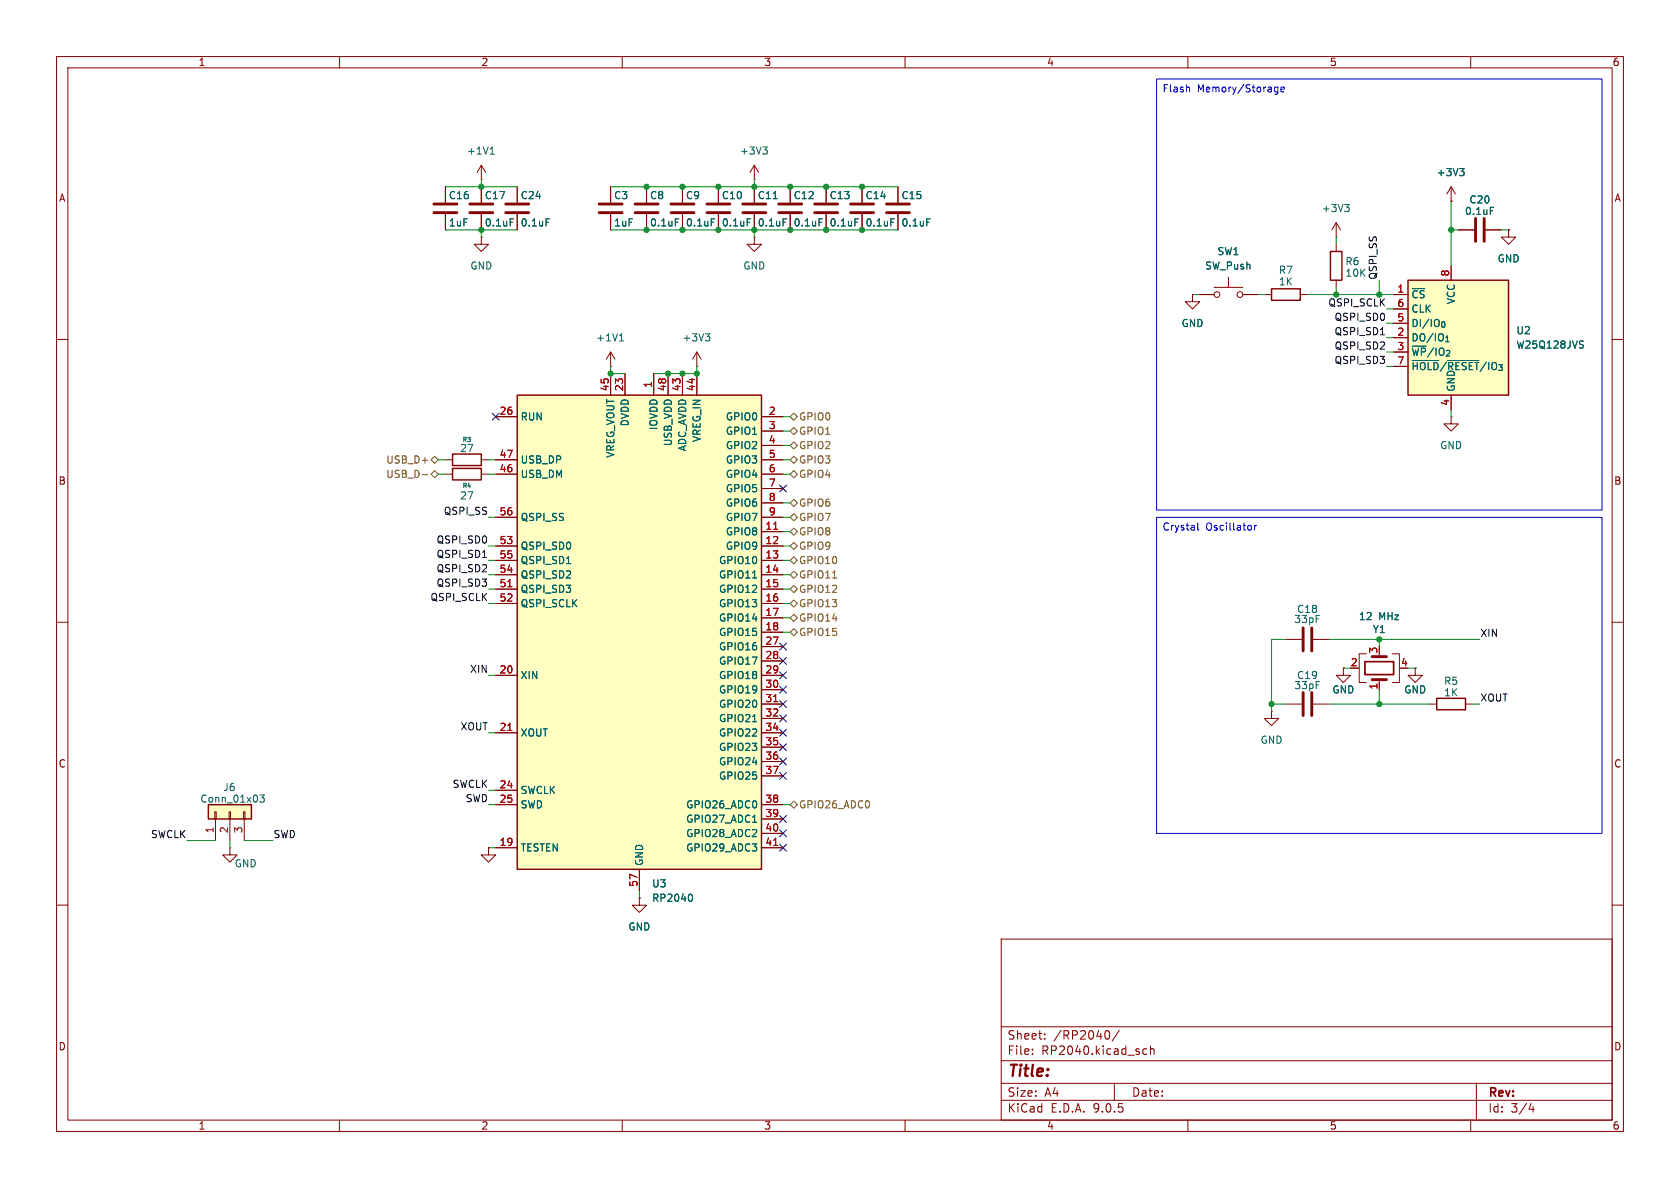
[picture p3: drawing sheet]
<svg xmlns="http://www.w3.org/2000/svg" width="297mm" height="210mm" viewBox="0 0 297 210" stroke-linecap="round" stroke-linejoin="round" font-family="sans-serif">
<g fill="none" stroke="#840000" stroke-width=".18">
<path d="M10 10h277v190h-277zM12 12h273v186h-273zM60 10v2M110 10v2M160 10v2M210 10v2M260 10v2M120.6 33v2.8M120.6 37.8v2.8M266.7 40.6v1.3h1.3l-1.3 1.3-1.3-1.3h1.3M266.7 40.6h.1M10 60h2"/>
<path d="M123.2 64.8h.1M123.2 62.2l-.8 1.3M123.2 62.2l.8 1.3M123.2 62.2v2.6M285 60h2M78.7 81.3h1.3M78.7 83.8h1.3M85.1 81.3h1.3M85.1 83.8h1.3M10 110h2M285 110h2M10 160h2"/>
<path d="M177 166h108v32h-108zM285 160h2M60 198v2M110 198v2M160 198v2M177 194.5h108M177 191.5h108M177 187.5h108M177 181.5h108M182.5 186.3v.1M182.5 185.5v.1M184.7 183.6v.1"/>
<path d="M184.7 182.8v.1M195.7 182.2a.81 .81 0 0 1 .6 .6 .81 .81 0 0 1-.3 .8l-.3 .1M197 191.5v3M197.9 182.1l-1.3 2M202 186.1l.3 .3 .4-.1M202.7 185.5l-.4-.1-.3 .3M203.4 185.5l.2-.1 .4 .1v.9M203.4 184.9v1.5M210 198v2M260 198v2M261 191.5v6.5M270.7 195l-.4 1.1h.9"/>
<path d="M271 195.6v1"/>
</g>
<path d="M118.6 36.1h4.1M118.6 37.6h4.1" fill="none" stroke="#840000" stroke-width=".51"/>
<path d="M125.7 38.7h.6M124.7 59h.8l-.4 .5M125.2 59.5l.3 .2v.3l-.3 .3" fill="none" stroke="#006464" stroke-width=".18"/>
<path d="M80 80.3h5.1v2h-5.1zM80 82.8h5.1v2h-5.1z" fill="none" stroke="#840000" stroke-width=".25"/>
<path d="M248.9 49.5h17.8v20.4h-17.8z" fill="#ffffc2"/>
<path d="M235.2 44.5h2v5h-2zM248.9 49.5h17.8v20.4h-17.8z" fill="none" stroke="#840000" stroke-width=".25"/>
<g fill="none" stroke="#840000" stroke-width=".18">
<path d="M91.4 33v2.8M91.4 37.8v2.8M107.9 33v2.8M107.9 37.8v2.8M114.3 33v2.8M114.3 37.8v2.8M210.8 52.1v1.2h1.3l-1.3 1.3-1.3-1.3h1.3M210.8 52.1h.1M212.1 52.1h2.5M214.6 50.8h5.1M217.2 49v1.8M219.7 52.1h2.5"/>
<path d="M236.2 43.2v1.3M236.2 49.5v1.3M246.4 52.1h2.5M246.4 54.6h2.5M246.4 57.2h2.5M246.4 59.7h2.5M256.5 47v2.5M246.4 62.2h2.5M246.4 64.8h2.5M256.5 73.7v1.2h1.3l-1.3 1.3-1.2-1.3h1.2M256.5 73.7h.1M256.5 69.9v2.5"/>
<path d="M86.4 149.9v1.2h1.2l-1.2 1.3-1.3-1.3h1.3M86.4 149.9h.1M113 158.8v1.2h1.3l-1.3 1.3-1.2-1.3h1.2M113 158.8h.1"/>
<circle cx="215.1" cy="52.1" r=".51"/>
<circle cx="219.2" cy="52.1" r=".51"/>
</g>
<path d="M96.5 38.7h.6M119.4 38.7h.6M249.7 63.7h4.7M255.9 63.7h5.5M279.5 60.3h.4M279.7 60.9l.2 .3-.2 .3" fill="none" stroke="#006464" stroke-width=".18"/>
<path d="M89.4 36.1h4.1M89.4 37.6h4.1M105.9 36.1h4.1M105.9 37.6h4.1M112.3 36.1h4M112.3 37.6h4" fill="none" stroke="#840000" stroke-width=".51"/>
<path d="M91.4 69.9h43.2v83.8h-43.2z" fill="#ffffc2"/>
<path d="M224.8 51.1h5.1v2h-5.1zM91.4 69.9h43.2v83.8h-43.2zM254 123.4h5.1v2.1h-5.1z" fill="none" stroke="#840000" stroke-width=".25"/>
<g fill="none" stroke="#840000" stroke-width=".18">
<path d="M146 33v2.8M146 37.8v2.8M152.4 33v2.8M152.4 37.8v2.8M158.7 33v2.8M158.7 37.8v2.8M236.2 39.4l-.7 1.2M236.2 39.4l.8 1.2M236.2 39.4v2.5M223.5 52.1h1.3M229.9 52.1h1.2M236.2 41.9h.1"/>
<path d="M257.8 40.6h2.8M262.6 40.6h2.8M87.6 73.7h3.8M107.9 64.8h.1M107.9 62.2v2.6M107.9 66v3.9M107.9 62.2l-.7 1.3M107.9 62.2l.8 1.3M110.5 66v3.9M115.6 66v3.9M118.1 66v3.9M120.6 66v3.9"/>
<path d="M123.2 66v3.9M134.6 73.7h3.8M134.6 76.2h3.8M134.6 78.7h3.8M87.6 81.3h3.8M87.6 83.8h3.8M87.6 91.4h3.8M87.6 96.5h3.8M87.6 99.1h3.8M134.6 81.3h3.8M134.6 83.8h3.8M134.6 91.4h3.8"/>
<path d="M134.6 96.5h3.8M134.6 99.1h3.8M134.6 86.4h3.8M134.6 88.9h3.8M134.6 94h3.8M87.6 101.6h3.8M87.6 104.1h3.8M87.6 106.7h3.8M87.6 119.4h3.8M134.6 101.6h3.8M134.6 104.1h3.8M134.6 106.7h3.8"/>
<path d="M134.6 119.4h3.8M134.6 109.2h3.8M134.6 111.8h3.8M134.6 114.3h3.8M134.6 116.8h3.8M227.3 113h2.8M232.2 113h2.7M237.5 118.1v1.3h1.3l-1.3 1.3-1.3-1.3h1.3M237.5 118.1h.1M240 118.1h.3M241.6 115.6h-1.3v5.1h1.3M246.1 115.6h1.3v5.1h-1.3"/>
<path d="M87.6 129.5h3.8M87.6 139.7h3.8M134.6 129.5h3.8M134.6 121.9h3.8M134.6 124.5h3.8M134.6 127h3.8M134.6 132.1h3.8M134.6 134.6h3.8M134.6 137.2h3.8M224.8 125.7v1.3h1.3l-1.3 1.3-1.3-1.3h1.3M224.8 125.7h.1M227.3 124.5h2.8"/>
<path d="M232.2 124.5h2.7M243.8 120.1v1.8M252.7 124.5h1.3M259.1 124.5h1.2M40.6 149.9v1.2h1.3l-1.3 1.3-1.2-1.3h1.2M40.6 149.9h.1M87.6 142.2h3.8M87.6 149.9h3.8M113 153.7v3.8M134.6 142.2h3.8M134.6 149.9h3.8M134.6 144.8h3.8"/>
<path d="M134.6 147.3h3.8"/>
</g>
<g fill="none" stroke="#006464" stroke-width=".18">
<path d="M151.1 38.7h.6M157.5 38.7h.6M163.8 38.7h.6M237.7 36.1h.8l-.4 .5M238.3 36.6l.2 .3v.3l-.2 .2M263.5 36.6h.6M109.6 59.3l.3-.3v1.3M109.5 60.3h.7M100.2 99.6h.7M133 102.2h.8M133 127.6h.8M122.1 158.1a.79 .79 0 0 1 0 1.2"/>
<path d="M133 145.4h.8"/>
</g>
<path d="M136.8 93.6h.7M89.8 103.7h.7M89.8 129.1h.7M136.8 124h.7M136.8 149.4h.7" fill="none" stroke="#a90000" stroke-width=".18"/>
<g fill="none" stroke="#840000" stroke-width=".51">
<path d="M144 36.1h4.1M144 37.6h4.1M150.4 36.1h4M150.4 37.6h4M156.7 36.1h4.1M156.7 37.6h4.1M260.9 38.6v4.1M262.4 38.6v4.1M230.4 111v4.1M231.9 111v4.1M242.6 116.1h2.5M230.4 122.4v4.1"/>
<path d="M231.9 122.4v4.1M242.6 120.1h2.5"/>
</g>
<path d="M241.3 117h5.1v2.3h-5.1z" fill="none" stroke="#840000" stroke-width=".3"/>
<path d="M36.8 142.2h7.6v2.6h-7.6z" fill="#ffffc2"/>
<path d="M36.8 142.2h7.6v2.6h-7.6z" fill="none" stroke="#840000" stroke-width=".25"/>
<g fill="none" stroke="#840000" stroke-width=".18">
<path d="M78.7 33v2.8M78.7 37.8v2.8M85.1 31.8h.1M85.1 29.2l-.8 1.3M85.1 29.2l.8 1.3M85.1 29.2v2.6M85.1 33v2.8M85.1 37.8v2.8M91.4 33v2.8M91.4 37.8v2.8M107.9 33v2.8M107.9 37.8v2.8"/>
<path d="M114.3 33v2.8M114.3 37.8v2.8M120.6 33v2.8M120.6 37.8v2.8M127 33v2.8M127 37.8v2.8M133.3 31.8h.1M133.3 29.2v2.6M133.3 33v2.8M133.3 37.8v2.8M133.3 29.2l-.7 1.3M133.3 29.2l.8 1.3"/>
<path d="M139.7 33v2.8M139.7 37.8v2.8M146 33v2.8M146 37.8v2.8M152.4 33v2.8M152.4 37.8v2.8M158.7 33v2.8M158.7 37.8v2.8M256.5 35.6h.1M256.5 33l-.7 1.3M256.5 33l.8 1.3M256.5 33v2.6"/>
<path d="M85.1 41.9v1.3h1.3l-1.3 1.3-1.3-1.3h1.3M85.1 41.9h.1M133.3 41.9v1.3h1.3l-1.3 1.3-1.2-1.3h1.2M133.3 41.9h.1M210.8 52.1h.1M212.1 52.1h2.5M219.7 52.1h2.5M246.4 52.1h2.5M246.4 54.6h2.5M246.4 57.2h2.5M246.4 59.7h2.5M256.5 47v2.5"/>
<path d="M257.8 40.6h2.8M262.6 40.6h2.8M266.7 40.6h.1M87.6 73.7h3.8M107.9 66v3.9M110.5 66v3.9M115.6 66v3.9M118.1 66v3.9M120.6 66v3.9M123.2 66v3.9M134.6 73.7h3.8M134.6 76.2h3.8"/>
<path d="M134.6 78.7h3.8M246.4 62.2h2.5M246.4 64.8h2.5M256.5 69.9v2.5M87.6 81.3h3.8M87.6 83.8h3.8M87.6 91.4h3.8M87.6 96.5h3.8M87.6 99.1h3.8M134.6 81.3h3.8M134.6 83.8h3.8M134.6 91.4h3.8"/>
<path d="M134.6 96.5h3.8M134.6 99.1h3.8M134.6 86.4h3.8M134.6 88.9h3.8M134.6 94h3.8M87.6 101.6h3.8M87.6 104.1h3.8M87.6 106.7h3.8M87.6 119.4h3.8M134.6 101.6h3.8M134.6 104.1h3.8M134.6 106.7h3.8"/>
<path d="M134.6 119.4h3.8M134.6 109.2h3.8M134.6 111.8h3.8M134.6 114.3h3.8M134.6 116.8h3.8M237.5 118.1h.1M250.2 118.1v1.3h1.3l-1.3 1.3-1.3-1.3h1.3M250.2 118.1h.1M87.6 129.5h3.8M87.6 139.7h3.8M134.6 129.5h3.8M134.6 121.9h3.8"/>
<path d="M134.6 124.5h3.8M134.6 127h3.8M134.6 132.1h3.8M134.6 134.6h3.8M134.6 137.2h3.8M243.8 120.7v1.2M38 143.5h.2v1.3h-.2zM38.1 144.8v3.8M40.5 143.5h.3v1.3h-.3zM40.6 144.8v3.8M43.1 143.5h.2v1.3h-.2zM43.2 144.8v3.8"/>
<path d="M86.4 149.9h.1M87.6 142.2h3.8M87.6 149.9h3.8M113 158.8h.1M113 153.7v3.8M134.6 142.2h3.8M134.6 149.9h3.8M134.6 144.8h3.8M134.6 147.3h3.8"/>
</g>
<g fill="none" stroke="#006464" stroke-width=".18">
<path d="M86.7 27.2h.7M86.8 26.3l.2-.3v1.2M90.2 38.7h.6M96.5 38.7h.6M119.4 38.7h.6M125.7 38.7h.6M132.1 38.7h.6M134.9 26h.7l-.4 .5M135.4 26.5l.2 .2v.3l-.2 .2M136.7 35.1h.7M138.4 38.7h.6M144.8 38.7h.6"/>
<path d="M151.1 38.7h.6M157.5 38.7h.6M163.8 38.7h.6M258.1 29.8h.7l-.4 .5M258.6 30.3l.2 .2v.3l-.2 .3M263.5 36.6h.6M249.7 63.7h4.7M255.9 63.7h5.5M279.5 60.3h.4M279.7 60.9l.2 .3-.2 .3M100.2 99.6h.7M133 102.2h.8"/>
<path d="M133 127.6h.8M45.9 140.5h.8l-.4 .5 .4 .1v.6l-.2 .1-.6-.1M122.1 158.1a.79 .79 0 0 1 0 1.2M133 145.4h.8"/>
</g>
<path d="M76.7 36.1h4.1M76.7 37.6h4.1M83.1 36.1h4M83.1 37.6h4M125 36.1h4M125 37.6h4M131.3 36.1h4.1M131.3 37.6h4.1M137.7 36.1h4M137.7 37.6h4" fill="none" stroke="#840000" stroke-width=".51"/>
<g fill="none" stroke="#725600" stroke-width=".18">
<path d="M139.7 78.7l.6-.6 .7 .6-.7 .7zM139.7 73.7l.6-.7 .7 .7-.7 .6zM139.7 76.2l.6-.6 .7 .6-.7 .6zM74.6 83.9h1M76.2 83.8l.6-.6 .7 .6-.7 .7zM76.2 81.3l.6-.7 .7 .7-.7 .6zM139.7 99.1l.6-.7 .7 .7-.7 .6zM139.7 81.3l.6-.7 .7 .7-.7 .6zM139.7 96.5l.6-.6 .7 .6-.7 .7zM139.7 94l.6-.7 .7 .7-.7 .6zM139.7 88.9l.6-.6 .7 .6-.7 .6zM139.7 83.8l.6-.6 .7 .6-.7 .7z"/>
<path d="M140.3 90.8l.7 .6-.7 .7-.6-.7zM139.7 111.8l.6-.7 .7 .7-.7 .6zM139.7 104.1l.6-.6 .7 .6-.7 .7zM139.7 106.7l.6-.7 .7 .7-.7 .6zM140.3 108.6l.7 .6-.7 .7-.6-.7zM140.3 101l.7 .6-.7 .6-.6-.6zM147.2 102.2h.7M140.3 141.6l.7 .6-.7 .7-.6-.7z"/>
</g>
<path d="M244 59.2h.8M85.3 98.5h.7" fill="none" stroke="#0f0f0f" stroke-width=".18"/>
<g fill="none" stroke="#009600" stroke-width=".18">
<path d="M78.7 33h12.7M85.1 31.8v1.2M107.9 33h50.8M133.3 31.8v1.2M256.5 35.6v11.4M78.7 40.6h12.7M85.1 40.6v1.3M107.9 40.6h50.8M133.3 40.6v1.3M210.8 52.1h1.3M222.2 52.1h1.3M231.1 52.1h15.3"/>
<path d="M236.2 41.9v1.3M236.2 50.8v1.3M243.8 49.5v2.6M245.1 54.6h1.3M245.1 59.7h1.3M245.1 57.2h1.3M256.5 40.6h1.3M265.4 40.6h1.3M107.9 64.8v1.2h2.6M123.2 64.8v1.2h-7.6M138.4 76.2h1.3M138.4 73.7h1.3"/>
<path d="M138.4 78.7h1.3M245.1 62.2h1.3M245.1 64.8h1.3M256.5 72.4v1.3M77.5 83.8h1.2M77.5 81.3h1.2M86.4 99.1h1.2M86.4 96.5h1.2M86.4 91.4h1.2M86.4 83.8h1.2M86.4 81.3h1.2M138.4 99.1h1.3"/>
<path d="M138.4 96.5h1.3M138.4 91.4h1.3M138.4 83.8h1.3M138.4 81.3h1.3M138.4 94h1.3M138.4 88.9h1.3M86.4 101.6h1.2M86.4 104.1h1.2M86.4 119.4h1.2M86.4 106.7h1.2M138.4 101.6h1.3M138.4 104.1h1.3"/>
<path d="M138.4 111.8h1.3M138.4 109.2h1.3M138.4 106.7h1.3M227.3 113h-2.5v12.7M234.9 113h26.7M237.5 118.1h1.3M243.8 113v1.3M248.9 118.1h1.3M86.4 139.7h1.2M86.4 129.5h1.2M224.8 124.5h2.5M234.9 124.5h17.8"/>
<path d="M243.8 121.9v2.6M260.3 124.5h1.3M33 148.6h5.1M40.6 148.6v1.3M43.2 148.6h5.1M86.4 142.2h1.2M86.4 149.9h1.2M113 157.5v1.3M138.4 142.2h1.3"/>
</g>
<g fill="none" stroke="#000084" stroke-width=".18">
<path d="M87 73.1l1.2 1.2M88.2 73.1l-1.2 1.2M137.8 85.8l1.2 1.2M139 85.8l-1.2 1.2M137.8 116.2l1.2 1.2M137.8 113.7l1.2 1.2M137.8 118.8l1.2 1.2M139 116.2l-1.2 1.2M139 113.7l-1.2 1.2M139 118.8l-1.2 1.2M137.8 136.6l1.2 1.2M137.8 126.4l1.2 1.2"/>
<path d="M137.8 131.5l1.2 1.2M137.8 123.9l1.2 1.2M137.8 121.3l1.2 1.2M137.8 128.9l1.2 1.2M137.8 134l1.2 1.2M139 136.6l-1.2 1.2M139 126.4l-1.2 1.2M139 131.5l-1.2 1.2M139 123.9l-1.2 1.2M139 121.3l-1.2 1.2M139 128.9l-1.2 1.2M139 134l-1.2 1.2"/>
<path d="M137.8 146.7l1.2 1.2M137.8 149.3l1.2 1.2M137.8 144.2l1.2 1.2M139 146.7l-1.2 1.2M139 149.3l-1.2 1.2M139 144.2l-1.2 1.2"/>
</g>
<path d="M204.5 14h78.7v76.2h-78.7zM210.2 15.5l.1 .7M225.9 15.4v1l-.2 .3-.3-.1M225.9 15.5l-.4-.1-.2 .2 .1 .6h.5M226.4 15.8l.7-.1-.1-.2-.4-.1-.2 .2 .1 .6h.5M204.5 91.4h78.7v55.9h-78.7zM211.8 92.4v1.1l.1 .2M221.1 92.9l.1 .2-.1 .6M221.8 92.9v.8M222.2 92.9l-.4 .2" fill="none" stroke="#0000c2" stroke-width=".18"/>
<path d="M136.8 93.6h.7M89.8 103.7h.7M89.8 129.1h.7M136.8 124h.7M136.8 149.4h.7" fill="none" stroke="#a90000" stroke-width=".18"/>
<g fill="#009600" stroke="#009600" stroke-width=".18">
<circle cx="224.8" cy="124.5" r=".46"/>
<circle cx="236.2" cy="52.1" r=".46"/>
<circle cx="256.5" cy="40.6" r=".46"/>
<circle cx="243.8" cy="52.1" r=".46"/>
<circle cx="152.4" cy="33" r=".46"/>
<circle cx="152.4" cy="40.6" r=".46"/>
<circle cx="107.9" cy="66" r=".46"/>
<circle cx="118.1" cy="66" r=".46"/>
<circle cx="146" cy="40.6" r=".46"/>
<circle cx="146" cy="33" r=".46"/>
<circle cx="139.7" cy="40.6" r=".46"/>
<circle cx="139.7" cy="33" r=".46"/>
<circle cx="120.6" cy="66" r=".46"/>
<circle cx="123.2" cy="66" r=".46"/>
<circle cx="120.6" cy="40.6" r=".46"/>
<circle cx="85.1" cy="40.6" r=".46"/>
<circle cx="114.3" cy="33" r=".46"/>
<circle cx="120.6" cy="33" r=".46"/>
<circle cx="114.3" cy="40.6" r=".46"/>
<circle cx="127" cy="33" r=".46"/>
<circle cx="133.3" cy="33" r=".46"/>
<circle cx="133.3" cy="40.6" r=".46"/>
<circle cx="85.1" cy="33" r=".46"/>
<circle cx="127" cy="40.6" r=".46"/>
<circle cx="243.8" cy="113" r=".46"/>
<circle cx="243.8" cy="124.5" r=".46"/>
</g>
<text font-size="2.8" fill="#840000" x="178" y="190.9">Title:</text>
<g font-size="2.1" fill="#840000">
<text x="178" y="184">Sheet:</text>
<text x="186.2" y="184">/RP2040/</text>
<text x="178" y="186.7">File:</text>
<text x="184.1" y="186.7">RP2040.kicad_sch</text>
<text x="178" y="196.9">KiCad</text>
<text x="178" y="194.1">Size:</text>
<text x="184.7" y="194.1">A4</text>
<text x="185.7" y="196.9">E.D.A.</text>
<text x="193.3" y="196.9">9.0.5</text>
<text x="200" y="194.1">Date:</text>
<text x="263" y="194.3">Rev:</text>
<text x="263" y="196.9">Id:</text>
<text x="267.1" y="196.9">3/4</text>
</g>
<g font-size="1.8" fill="#840000">
<text x="35" y="11.9">1</text>
<text x="85" y="11.9">2</text>
<text x="135" y="11.9">3</text>
<text x="185" y="11.9">4</text>
<text x="235" y="11.9">5</text>
<text x="285" y="11.9">6</text>
<text x="10.3" y="35.9">A</text>
<text x="285.3" y="35.9">A</text>
<text x="10.3" y="85.9">B</text>
<text x="285.3" y="85.9">B</text>
<text x="10.3" y="135.9">C</text>
<text x="285.3" y="135.9">C</text>
<text x="10.3" y="185.9">D</text>
<text x="285.3" y="185.9">D</text>
<text x="35" y="199.9">1</text>
<text x="85" y="199.9">2</text>
<text x="135" y="199.9">3</text>
<text x="185" y="199.9">4</text>
<text x="235" y="199.9">5</text>
<text x="285" y="199.9">6</text>
</g>
<g font-size="1.8" fill="#0000c2">
<text x="205.4" y="16.6">Flash</text>
<text x="211.7" y="16.6">Memory/Storage</text>
<text x="205.4" y="94.1">Crystal</text>
<text x="213.2" y="94.1">Oscillator</text>
</g>
<g font-size="1.8" fill="#006464">
<text x="82.4" y="27.5">+1V1</text>
<text x="130.7" y="27.5">+3V3</text>
<text x="79.3" y="35.4">C16</text>
<text x="85.6" y="35.4">C17</text>
<text x="92" y="35.4">C24</text>
<text x="108.5" y="35.4">C3</text>
<text x="114.8" y="35.4">C8</text>
<text x="121.2" y="35.4">C9</text>
<text x="127.5" y="35.4">C10</text>
<text x="133.9" y="35.4">C11</text>
<text x="140.2" y="35.4">C12</text>
<text x="146.6" y="35.4">C13</text>
<text x="152.9" y="35.4">C14</text>
<text x="159.3" y="35.4">C15</text>
<text x="253.9" y="31.3">+3V3</text>
<text x="79.3" y="40.2">1uF</text>
<text x="85.6" y="40.2">0.1uF</text>
<text x="92" y="40.2">0.1uF</text>
<text x="108.5" y="40.2">1uF</text>
<text x="114.8" y="40.2">0.1uF</text>
<text x="121.2" y="40.2">0.1uF</text>
<text x="127.5" y="40.2">0.1uF</text>
<text x="133.9" y="40.2">0.1uF</text>
<text x="140.2" y="40.2">0.1uF</text>
<text x="146.6" y="40.2">0.1uF</text>
<text x="152.9" y="40.2">0.1uF</text>
<text x="159.3" y="40.2">0.1uF</text>
<text x="233.6" y="37.7">+3V3</text>
<text x="258.9" y="38.2">0.1uF</text>
<text x="259.7" y="36.2">C20</text>
<text x="83.1" y="47.9">GND</text>
<text x="131.3" y="47.9">GND</text>
<text x="213" y="47.9">SW_Push</text>
<text x="215.1" y="45.3">SW1</text>
<text x="237.8" y="47.1">R6</text>
<text x="264.7" y="46.6">GND</text>
<text x="226" y="48.6">R7</text>
<text x="226" y="50.6">1K</text>
<text x="237.8" y="49.1">10K</text>
<text x="249.4" y="52.9">~{CS}</text>
<text x="257.4" y="53.9" transform="rotate(-90 257.4 53.9)">VCC</text>
<text x="208.8" y="58">GND</text>
<text x="249.4" y="55.5">CLK</text>
<text x="249.4" y="58">DI/IO_{0}</text>
<text x="268" y="59.3">U2</text>
<text x="105.3" y="60.6">+1V1</text>
<text x="120.5" y="60.6">+3V3</text>
<text x="249.4" y="60.6">DO/IO_{1}</text>
<text x="249.4" y="63.1">~{WP}/IO_{2}</text>
<text x="249.4" y="65.6">~{HOLD}/~{RESET}/IO_{3}</text>
<text x="268" y="61.8">W25Q128JVS</text>
<text x="257.4" y="69.3" transform="rotate(-90 257.4 69.3)">GND</text>
<text x="91.9" y="74.5">RUN</text>
<text x="111.4" y="75.5" transform="rotate(-90 111.4 75.5)">DVDD</text>
<text x="116.4" y="76.1" transform="rotate(-90 116.4 76.1)">IOVDD</text>
<text x="128.2" y="74.5">GPIO0</text>
<text x="128.2" y="77.1">GPIO1</text>
<text x="81.2" y="80.1">27</text>
<text x="91.9" y="82.1">USB_DP</text>
<text x="108.8" y="81" transform="rotate(-90 108.8 81)">VREG_VOUT</text>
<text x="119" y="79" transform="rotate(-90 119 79)">USB_VDD</text>
<text x="121.5" y="79.9" transform="rotate(-90 121.5 79.9)">ADC_AVDD</text>
<text x="124.1" y="78.2" transform="rotate(-90 124.1 78.2)">VREG_IN</text>
<text x="128.2" y="79.6">GPIO2</text>
<text x="128.2" y="82.1">GPIO3</text>
<text x="254.5" y="79.6">GND</text>
<text x="81.2" y="88.5">27</text>
<text x="91.9" y="84.7">USB_DM</text>
<text x="128.2" y="84.7">GPIO4</text>
<text x="128.2" y="87.2">GPIO5</text>
<text x="128.2" y="89.8">GPIO6</text>
<text x="91.9" y="92.3">QSPI_SS</text>
<text x="128.2" y="92.3">GPIO7</text>
<text x="128.2" y="94.8">GPIO8</text>
<text x="91.9" y="97.4">QSPI_SD0</text>
<text x="91.9" y="99.9">QSPI_SD1</text>
<text x="127" y="99.9">GPIO10</text>
<text x="128.2" y="97.4">GPIO9</text>
<text x="91.9" y="102.5">QSPI_SD2</text>
<text x="91.9" y="105">QSPI_SD3</text>
<text x="91.9" y="107.5">QSPI_SCLK</text>
<text x="127" y="102.5">GPIO11</text>
<text x="127" y="105">GPIO12</text>
<text x="127" y="107.5">GPIO13</text>
<text x="127" y="110.1">GPIO14</text>
<text x="127" y="112.6">GPIO15</text>
<text x="228.7" y="110.3">33pF</text>
<text x="229.2" y="108.6">C18</text>
<text x="240.1" y="109.8">12</text>
<text x="242.6" y="112.1">Y1</text>
<text x="243.7" y="109.8">MHz</text>
<text x="127" y="115.2">GPIO16</text>
<text x="127" y="117.7">GPIO17</text>
<text x="91.9" y="120.2">XIN</text>
<text x="127" y="120.2">GPIO18</text>
<text x="127" y="122.8">GPIO19</text>
<text x="127" y="125.3">GPIO20</text>
<text x="228.7" y="122">33pF</text>
<text x="229.2" y="120.2">C19</text>
<text x="235.5" y="122.8">GND</text>
<text x="248.2" y="122.8">GND</text>
<text x="255.2" y="121.3">R5</text>
<text x="255.2" y="123.3">1K</text>
<text x="91.9" y="130.4">XOUT</text>
<text x="127" y="127.9">GPIO21</text>
<text x="127" y="130.4">GPIO22</text>
<text x="222.8" y="131.7">GND</text>
<text x="127" y="132.9">GPIO23</text>
<text x="127" y="135.5">GPIO24</text>
<text x="35.3" y="142.1">Conn_01x03</text>
<text x="39.4" y="140.1">J6</text>
<text x="91.9" y="140.6">SWCLK</text>
<text x="91.9" y="143.1">SWD</text>
<text x="121.2" y="143.1">GPIO26_ADC0</text>
<text x="127" y="138">GPIO25</text>
<text x="121.2" y="145.6">GPIO27_ADC1</text>
<text x="121.2" y="148.2">GPIO28_ADC2</text>
<text x="41.4" y="153.5">GND</text>
<text x="91.9" y="150.7">TESTEN</text>
<text x="113.9" y="153.2" transform="rotate(-90 113.9 153.2)">GND</text>
<text x="121.2" y="150.7">GPIO29_ADC3</text>
<text x="115.2" y="157.1">U3</text>
<text x="115.2" y="159.6">RP2040</text>
<text x="111" y="164.7">GND</text>
</g>
<g font-size="1.8" fill="#0f0f0f">
<text x="243.5" y="49.5" transform="rotate(-90 243.5 49.5)">QSPI_SS</text>
<text x="234.7" y="54.3">QSPI_SCLK</text>
<text x="235.8" y="59.3">QSPI_SD1</text>
<text x="235.8" y="56.8">QSPI_SD0</text>
<text x="235.8" y="64.4">QSPI_SD3</text>
<text x="235.8" y="61.9">QSPI_SD2</text>
<text x="78.4" y="91.1">QSPI_SS</text>
<text x="77.1" y="98.7">QSPI_SD1</text>
<text x="77.1" y="101.3">QSPI_SD2</text>
<text x="77.1" y="96.2">QSPI_SD0</text>
<text x="76" y="106.3">QSPI_SCLK</text>
<text x="77.1" y="103.8">QSPI_SD3</text>
<text x="261.6" y="112.7">XIN</text>
<text x="83" y="119">XIN</text>
<text x="261.6" y="124.1">XOUT</text>
<text x="81.3" y="129.2">XOUT</text>
<text x="79.9" y="139.4">SWCLK</text>
<text x="82.2" y="141.9">SWD</text>
<text x="26.6" y="148.2">SWCLK</text>
<text x="48.3" y="148.2">SWD</text>
</g>
<g font-size="1.8" fill="#a90000">
<text x="246.9" y="51.8">1</text>
<text x="256.3" y="49" transform="rotate(-90 256.3 49)">8</text>
<text x="246.9" y="54.4">6</text>
<text x="246.9" y="56.9">5</text>
<text x="246.9" y="59.4">2</text>
<text x="246.9" y="62">3</text>
<text x="246.9" y="64.5">7</text>
<text x="107.7" y="69.3" transform="rotate(-90 107.7 69.3)">45</text>
<text x="110.2" y="69.3" transform="rotate(-90 110.2 69.3)">23</text>
<text x="115.3" y="68.7" transform="rotate(-90 115.3 68.7)">1</text>
<text x="117.9" y="69.3" transform="rotate(-90 117.9 69.3)">48</text>
<text x="120.4" y="69.3" transform="rotate(-90 120.4 69.3)">43</text>
<text x="122.9" y="69.3" transform="rotate(-90 122.9 69.3)">44</text>
<text x="256.3" y="71.8" transform="rotate(-90 256.3 71.8)">4</text>
<text x="88.2" y="73.4">26</text>
<text x="135.8" y="73.4">2</text>
<text x="135.8" y="75.9">3</text>
<text x="88.2" y="81">47</text>
<text x="88.2" y="83.6">46</text>
<text x="135.8" y="78.5">4</text>
<text x="135.8" y="81">5</text>
<text x="135.8" y="83.6">6</text>
<text x="135.8" y="86.1">7</text>
<text x="135.8" y="88.6">8</text>
<text x="88.2" y="91.2">56</text>
<text x="135.2" y="93.7">11</text>
<text x="135.8" y="91.2">9</text>
<text x="88.2" y="96.3">53</text>
<text x="88.2" y="98.8">55</text>
<text x="88.2" y="101.3">54</text>
<text x="135.2" y="96.3">12</text>
<text x="135.2" y="98.8">13</text>
<text x="135.2" y="101.3">14</text>
<text x="88.2" y="103.9">51</text>
<text x="88.2" y="106.4">52</text>
<text x="135.2" y="103.9">15</text>
<text x="135.2" y="106.4">16</text>
<text x="135.2" y="109">17</text>
<text x="135.2" y="111.5">18</text>
<text x="88.2" y="119.1">20</text>
<text x="135.2" y="114">27</text>
<text x="135.2" y="116.6">28</text>
<text x="135.2" y="119.1">29</text>
<text x="238.7" y="117.9">2</text>
<text x="243.6" y="115.6" transform="rotate(-90 243.6 115.6)">3</text>
<text x="247.6" y="117.9">4</text>
<text x="135.2" y="121.7">30</text>
<text x="135.2" y="124.2">31</text>
<text x="243.6" y="122" transform="rotate(-90 243.6 122)">1</text>
<text x="88.2" y="129.3">21</text>
<text x="135.2" y="126.7">32</text>
<text x="135.2" y="129.3">34</text>
<text x="135.2" y="131.8">35</text>
<text x="135.2" y="134.4">36</text>
<text x="135.2" y="136.9">37</text>
<text x="88.2" y="139.4">24</text>
<text x="88.2" y="142">25</text>
<text x="135.2" y="142">38</text>
<text x="37.8" y="147.4" transform="rotate(-90 37.8 147.4)">1</text>
<text x="40.4" y="147.4" transform="rotate(-90 40.4 147.4)">2</text>
<text x="42.9" y="147.4" transform="rotate(-90 42.9 147.4)">3</text>
<text x="88.2" y="149.6">19</text>
<text x="135.2" y="144.5">39</text>
<text x="135.2" y="147.1">40</text>
<text x="135.2" y="149.6">41</text>
<text x="112.8" y="156.9" transform="rotate(-90 112.8 156.9)">57</text>
</g>
<g font-size="1.8" fill="#725600">
<text x="141.2" y="74.5">GPIO0</text>
<text x="141.2" y="77.1">GPIO1</text>
<text x="68.2" y="82.1">USB_D+</text>
<text x="141.2" y="79.6">GPIO2</text>
<text x="141.2" y="82.1">GPIO3</text>
<text x="68.2" y="84.7">USB_D-</text>
<text x="141.2" y="89.8">GPIO6</text>
<text x="141.2" y="84.7">GPIO4</text>
<text x="141.2" y="94.8">GPIO8</text>
<text x="141.2" y="92.3">GPIO7</text>
<text x="141.2" y="99.9">GPIO10</text>
<text x="141.2" y="97.4">GPIO9</text>
<text x="141.2" y="105">GPIO12</text>
<text x="141.2" y="107.5">GPIO13</text>
<text x="141.2" y="102.5">GPIO11</text>
<text x="141.2" y="110.1">GPIO14</text>
<text x="141.2" y="112.6">GPIO15</text>
<text x="141.2" y="143.1">GPIO26_ADC0</text>
</g>
<g font-size="1.1" fill="#006464">
<text x="81.7" y="78.3">R3</text>
<text x="81.7" y="86.5">R4</text>
</g>
</svg>
